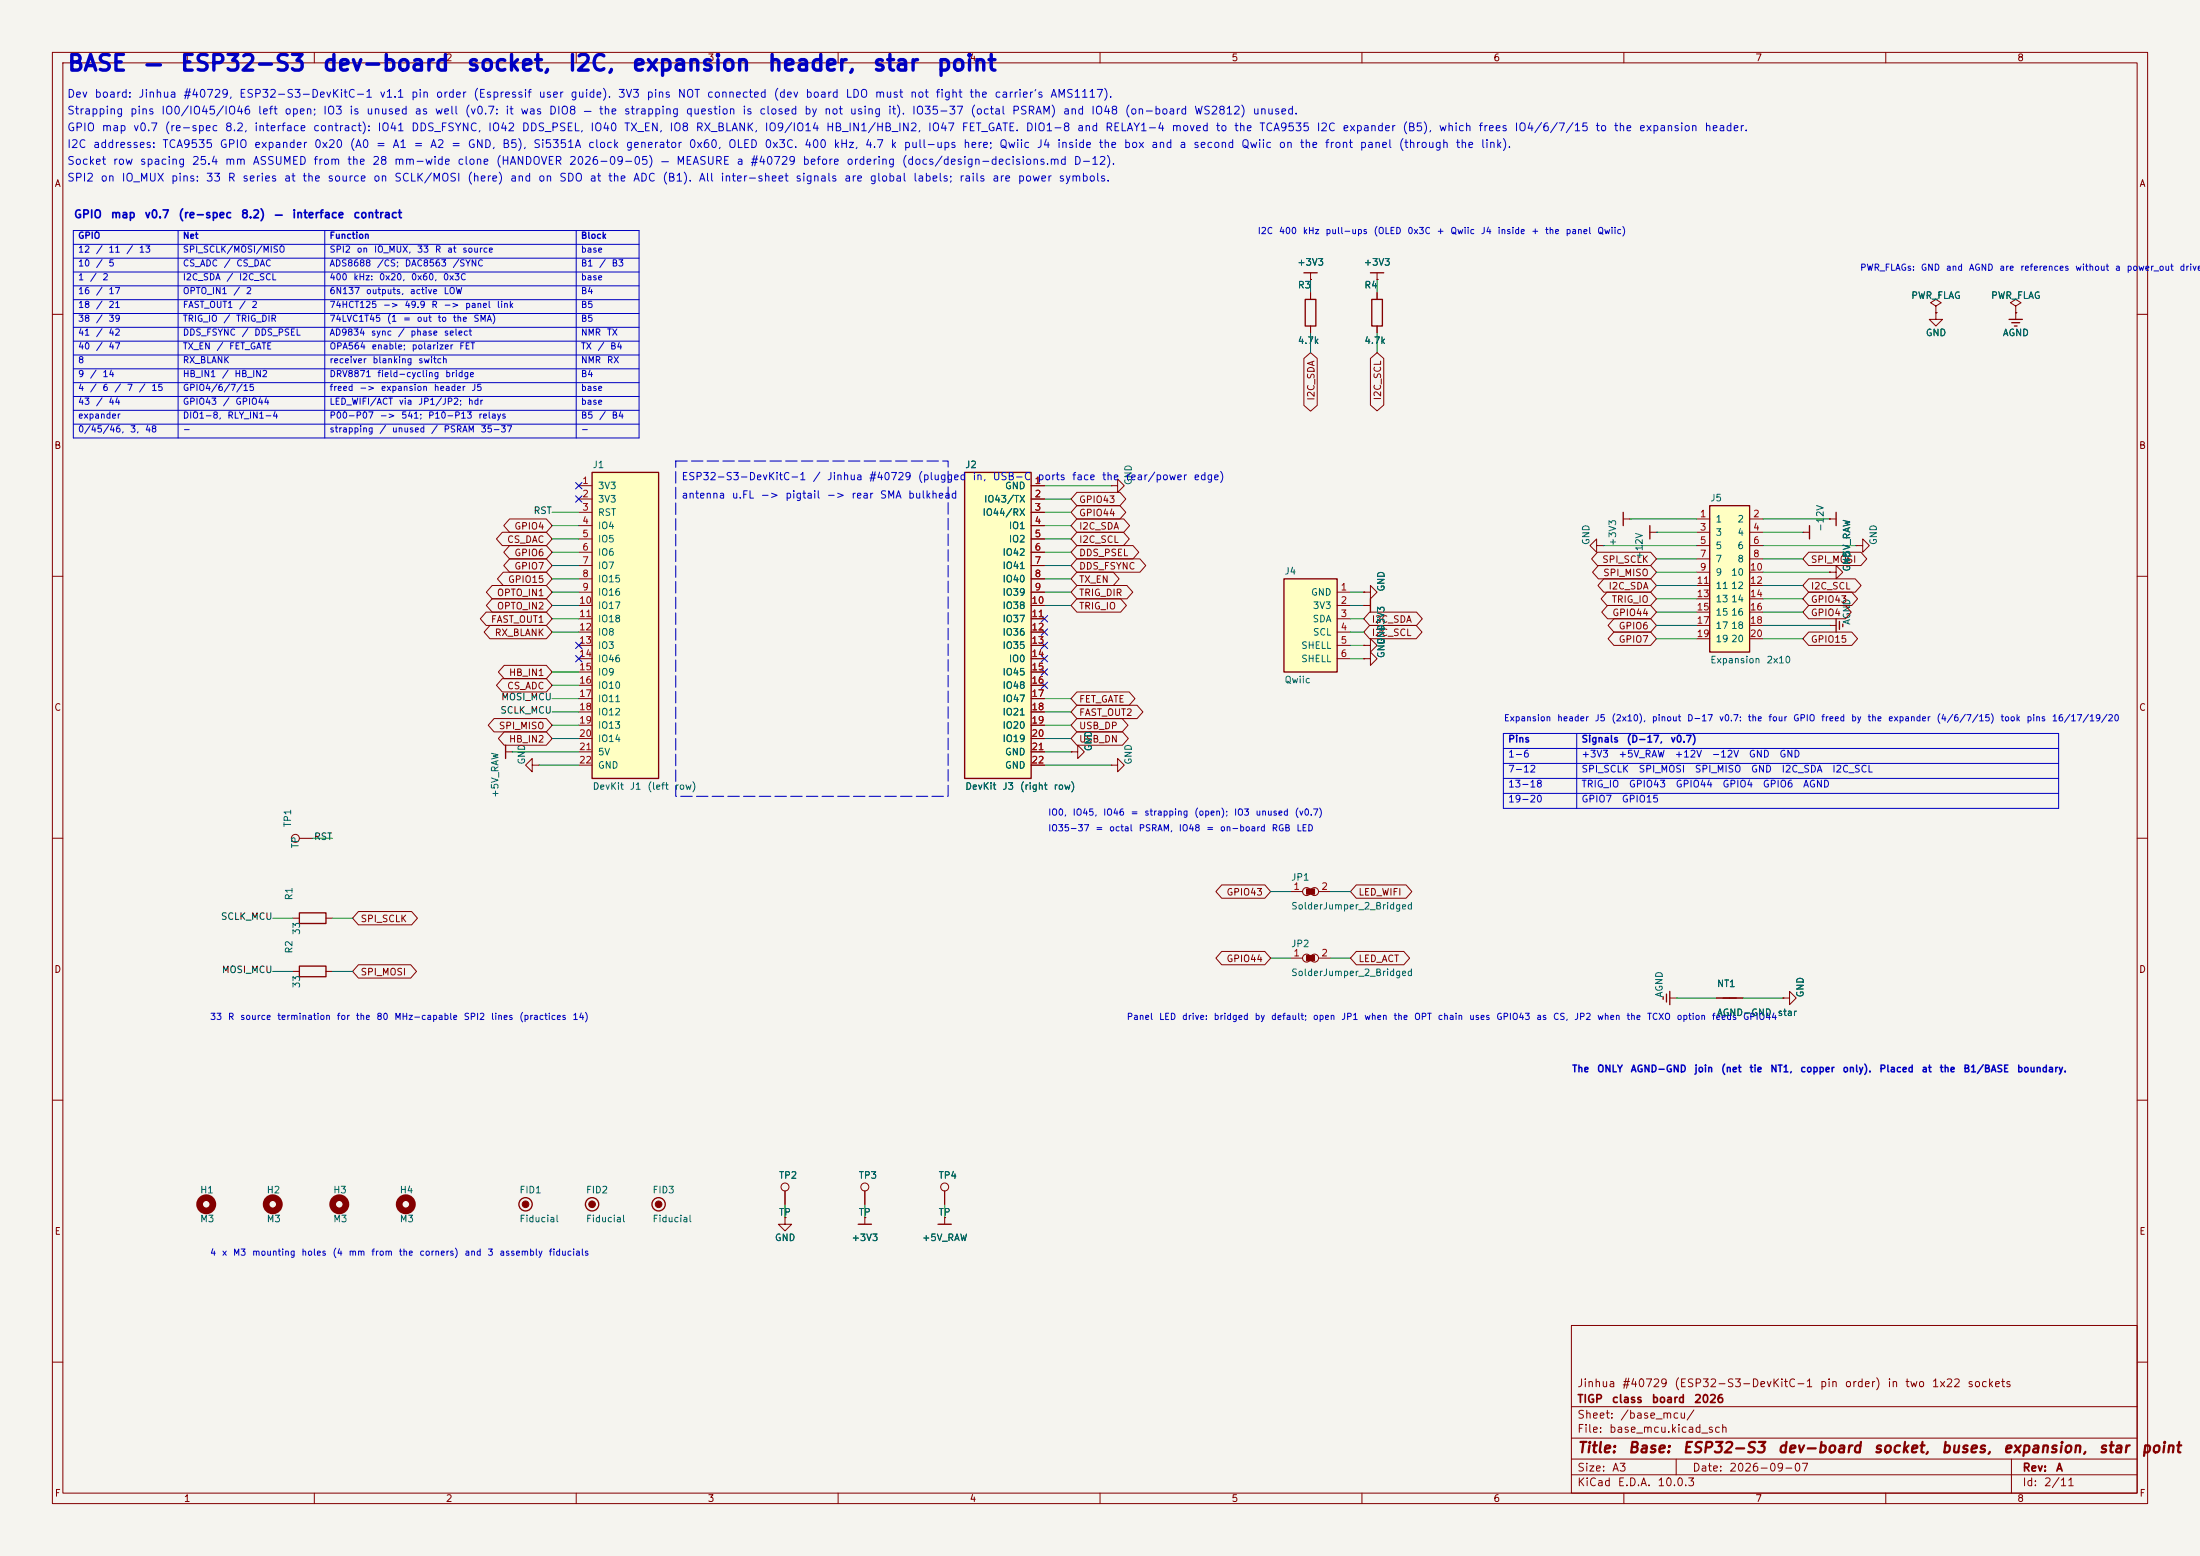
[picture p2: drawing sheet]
<svg xmlns="http://www.w3.org/2000/svg" width="420mm" height="297mm" viewBox="0 0 420 297" stroke-linecap="round" stroke-linejoin="round" font-family="sans-serif">
<path d="M0 0h420v297h-420z" fill="#f5f4ef" stroke="#f5f4ef" stroke-width=".19"/>
<g fill="none" stroke="#840000" stroke-width=".19">
<path d="M10 10h400v277h-400zM12 12h396v273h-396zM60 10v2M110 10v2M160 10v2M210 10v2M260 10v2M310 10v2M360 10v2M10 60h2M408 60h2M10 110h2"/>
<path d="M408 110h2M10 160h2M408 160h2M57.1 160h2.6M10 210h2M408 210h2M165.1 232.4h.1M165.1 232.4v1.3M300 253h108v32h-108zM10 260h2M300 278.5h108M300 274.5h108"/>
<path d="M300 268.5h108M320 278.5v3M384 278.5v6.5M408 260h2M60 285v2M110 285v2M160 285v2M210 285v2M260 285v2M300 281.5h108M310 285v2M360 285v2"/>
<circle cx="56.4" cy="160" r=".76"/>
</g>
<path d="M163.8 233.7h2.6" fill="none" stroke="#840000" stroke-width=".25"/>
<path d="M326.4 96.5h7.6v28h-7.6z" fill="#ffffc2"/>
<path d="M383.5 61h2.6M384 61.6h1.6M384.6 62.2h.5M326.4 96.5h7.6v28h-7.6zM179.1 233.7h2.5" fill="none" stroke="#840000" stroke-width=".25"/>
<g fill="none" stroke="#840000" stroke-width=".19">
<path d="M369.6 58.4l1-.6-1-.6-1 .6 1 .6v1.3M369.6 59.7h.1M384.8 59.7h.1M384.8 59.7v1.3M323.8 99.1h2.6M334 99.1h2.5M323.8 101.6h2.6M323.8 104.1h2.6M323.8 106.7h2.6M323.8 109.2h2.6M323.8 111.8h2.6M323.8 114.3h2.6"/>
<path d="M323.8 116.8h2.6M323.8 119.4h2.6M334 101.6h2.5M334 104.1h2.5M334 106.7h2.5M334 109.2h2.5M334 111.8h2.5M334 114.3h2.5M334 116.8h2.5M334 119.4h2.5M349.2 109.2h1.3v-1.2l1.3 1.2-1.3 1.3v-1.3M349.2 109.2h.1"/>
<path d="M323.8 121.9h2.6M334 121.9h2.5M101.6 146.1v-1.3l-1.3 1.3 1.3 1.2v-1.2h1.3M102.9 146.1h.1M212.1 146.1h1.3v-1.3l1.2 1.3-1.2 1.2v-1.2M212.1 146.1h.1M165.1 227.3v2.6M180.3 232.4h.1M180.3 232.4v1.3"/>
<circle cx="165.1" cy="226.6" r=".76"/>
</g>
<path d="M184.1 90.2h12.7v58.4h-12.7z" fill="#ffffc2"/>
<path d="M184.1 90.2h12.7v58.4h-12.7z" fill="none" stroke="#840000" stroke-width=".25"/>
<g fill="none" stroke="#840000" stroke-width=".19">
<path d="M196.8 92.7h2.6M196.8 95.3h2.6M196.8 97.8h2.6M212.1 92.7h1.3v-1.3l1.2 1.3-1.2 1.3v-1.3M212.1 92.7h.1M196.8 100.3h2.6M196.8 102.9h2.6M196.8 105.4h2.6M196.8 108h2.6M196.8 110.5h2.6M196.8 113h2.6M196.8 115.6h2.6"/>
<path d="M196.8 118.1h2.6M196.8 120.7h2.6M196.8 123.2h2.6M196.8 125.7h2.6M196.8 128.3h2.6M196.8 130.8h2.6M196.8 133.4h2.6M196.8 135.9h2.6M196.8 138.4h2.6M196.8 141h2.6M196.8 143.5h2.6M196.8 146.1h2.6"/>
</g>
<path d="M113 90.2h12.7v58.4h-12.7z" fill="#ffffc2"/>
<path d="M113 90.2h12.7v58.4h-12.7z" fill="none" stroke="#840000" stroke-width=".25"/>
<g fill="none" stroke="#840000" stroke-width=".19">
<path d="M110.5 92.7h2.5M110.5 95.3h2.5M110.5 97.8h2.5M110.5 100.3h2.5M110.5 102.9h2.5M110.5 105.4h2.5M110.5 108h2.5M110.5 110.5h2.5M110.5 113h2.5M110.5 115.6h2.5M110.5 118.1h2.5M110.5 120.7h2.5"/>
<path d="M110.5 123.2h2.5M110.5 125.7h2.5M110.5 128.3h2.5M110.5 130.8h2.5M110.5 133.4h2.5M110.5 135.9h2.5M110.5 138.4h2.5M110.5 141h2.5M110.5 143.5h2.5M110.5 146.1h2.5"/>
</g>
<path d="M245.1 110.5h10.2v17.8h-10.2z" fill="#ffffc2"/>
<g fill="none" stroke="#840000" stroke-width=".25">
<path d="M248.9 52.1h2.6M249.2 57.2h2v5h-2zM261.6 52.1h2.6M261.9 57.2h2v5h-2zM309.9 97.8v2.5M350.5 97.8v2.5M245.1 110.5h10.2v17.8h-10.2zM261.6 114.3v2.5M315 100.3v2.6M345.4 100.3v2.6M350.5 118.1v2.6M351.2 118.6v1.5"/>
<path d="M351.8 119.1v.5M96.5 142.2v2.6M57.1 174.2h5.1v2.1h-5.1zM57.1 184.4h5.1v2h-5.1zM317.5 190.2v.6M318.1 189.7v1.6M318.8 189.2v2.6M328.9 190.5h2.6"/>
<circle cx="100.3" cy="229.9" r="1.27"/>
<circle cx="113" cy="229.9" r="1.27"/>
<circle cx="125.7" cy="229.9" r="1.27"/>
</g>
<g fill="none" stroke="#840000" stroke-width=".19">
<path d="M250.2 53.3h.1M250.2 52.1v1.2M250.2 55.9v1.3M262.9 53.3h.1M262.9 52.1v1.2M262.9 55.9v1.3M369.6 59.7v1.3h1.2l-1.2 1.2-1.3-1.2h1.3M369.6 59.7h.1M384.8 58.4l1-.6-1-.6-1 .6 1 .6v1.3M384.8 59.7h.1M248.9 68.4l1.3-1.1 1.3 1.1v9l-1.3 1.1-1.3-1.1zM250.2 62.2v1.3"/>
<path d="M261.6 68.4l1.3-1.1 1.3 1.1v8.9l-1.3 1.1-1.3-1.1zM262.9 62.2v1.3M97.3 99.1h7l1.1 1.2-1.1 1.3h-7l-1.1-1.3zM196.8 92.7h2.6M196.8 95.3h2.6M196.8 97.8h2.6M205.6 96.5h8.2l1.1 1.3-1.1 1.3h-8.2l-1.1-1.3zM205.6 94h8.2l1.1 1.3-1.1 1.2h-8.2l-1.1-1.2zM205.6 99.1h8.9l1.1 1.2-1.1 1.3h-8.9l-1.1-1.3zM309.9 99.1h1.2M311.1 99.1h.1M349.2 99.1h.1"/>
<path d="M349.2 99.1h1.3M92.8 116.8h11.5l1.1 1.3-1.1 1.3h-11.5l-1.1-1.3zM93.5 119.4h10.8l1.1 1.3-1.1 1.2h-10.8l-1.1-1.2zM94 114.3h10.3l1.1 1.3-1.1 1.2h-10.3l-1.2-1.2zM94 111.8h10.3l1.1 1.2-1.1 1.3h-10.3l-1.2-1.3zM95.9 101.6h8.4l1.1 1.3-1.1 1.2h-8.4l-1.1-1.2zM96.1 109.2h8.2l1.1 1.3-1.1 1.3h-8.2l-1.1-1.3zM97.3 104.1h7l1.1 1.3-1.1 1.3h-7l-1.1-1.3zM97.3 106.7h7l1.1 1.3-1.1 1.2h-7l-1.1-1.2zM196.8 113h2.6M196.8 115.6h2.6M196.8 118.1h2.6"/>
<path d="M196.8 100.3h2.6M196.8 102.9h2.6M196.8 105.4h2.6M196.8 108h2.6M196.8 110.5h2.6M205.6 114.3h8.3l1.1 1.3-1.1 1.2h-8.3l-1.1-1.2zM205.6 111.8h9.5l1.2 1.2-1.2 1.3h-9.5l-1.1-1.3zM205.6 101.6h8.9l1.1 1.3-1.1 1.2h-8.9l-1.1-1.2zM205.6 104.1h10.7l1.1 1.3-1.1 1.3h-10.7l-1.1-1.3zM205.6 106.7h12l1.1 1.3-1.1 1.2h-12l-1.1-1.2zM205.6 109.2h6.9l1.2 1.3-1.2 1.3h-6.9l-1.1-1.3zM255.3 113h2.5"/>
<path d="M255.3 115.6h2.5M255.3 118.1h2.5M260.3 115.6h.1M260.3 113h1.3v-1.2l1.3 1.2-1.3 1.3v-1.3M260.3 113h.1M260.3 115.6h1.3M261.5 116.8h8.9l1.1 1.3-1.1 1.3h-8.9l-1.2-1.3zM261.5 119.4h8.9l1.1 1.3-1.1 1.2h-8.9l-1.2-1.2zM304.8 104.1v-1.2l-1.3 1.2 1.3 1.3v-1.3h1.3M305 105.4h10.1l1.1 1.3-1.1 1.3h-10.1l-1.2-1.3zM305.1 107.9h10l1.1 1.3-1.1 1.3h-10l-1.1-1.3zM306.1 104.1h.1"/>
<path d="M306.2 110.5h8.9l1.1 1.3-1.1 1.2h-8.9l-1.1-1.2zM306.8 113h8.3l1.1 1.3-1.1 1.3h-8.3l-1.1-1.3zM306.9 115.6h8.2l1.1 1.2-1.1 1.3h-8.2l-1.1-1.3zM308.1 118.1h7l1.1 1.3-1.1 1.3h-7l-1.1-1.3zM315 101.6h1.2M316.2 101.6h.1M344.2 101.6h.1M344.2 101.6h1.2M345.3 115.6h7l1.1 1.2-1.1 1.3h-7l-1.1-1.3zM345.3 113h8.2l1.1 1.3-1.1 1.3h-8.2l-1.1-1.3zM345.3 110.5h8.9l1.1 1.3-1.1 1.2h-8.9l-1.1-1.2zM345.3 105.4h10l1.1 1.3-1.1 1.3h-10l-1.1-1.3z"/>
<path d="M349.2 119.4h.1M349.2 109.2h.1M349.2 119.4h1.3M354.3 104.1h1.3v-1.2l1.3 1.2-1.3 1.3v-1.3M354.3 104.1h.1M94.3 137.2h10l1.1 1.2-1.1 1.3h-10l-1.1-1.3zM95.9 129.5h8.4l1.1 1.3-1.1 1.3h-8.4l-1.1-1.3zM96.3 139.7h8l1.1 1.3-1.1 1.2h-8l-1.2-1.2zM96.3 127h8l1.1 1.3-1.1 1.2h-8l-1.2-1.2zM196.8 120.7h2.6M196.8 123.2h2.6M196.8 125.7h2.6"/>
<path d="M196.8 128.3h2.6M196.8 130.8h2.6M196.8 133.4h2.6M196.8 135.9h2.6M196.8 138.4h2.6M205.6 134.6h11.5l1.1 1.3-1.1 1.3h-11.5l-1.1-1.3zM205.6 132.1h10l1.1 1.3-1.1 1.2h-10l-1.1-1.2zM205.6 137.2h8.6l1.1 1.2-1.1 1.3h-8.6l-1.1-1.3zM205.6 139.7h8.7l1.1 1.3-1.1 1.2h-8.7l-1.1-1.2zM255.3 120.7h2.5M255.3 123.2h2.5M255.3 125.7h2.5"/>
<path d="M260.3 123.2h1.3v-1.3l1.3 1.3-1.3 1.3v-1.3M260.3 123.2h.1M260.3 125.7h1.3v-1.2l1.3 1.2-1.3 1.3v-1.3M260.3 125.7h.1M308.1 120.6h7l1.1 1.3-1.1 1.3h-7l-1.1-1.3zM345.3 120.6h8.2l1.1 1.3-1.1 1.3h-8.2l-1.1-1.3zM96.5 143.5h1.3M97.8 143.5h.1M196.8 143.5h2.6M196.8 141h2.6M196.8 146.1h2.6M204.5 143.5h1.2v-1.3l1.3 1.3-1.3 1.3v-1.3"/>
<path d="M204.5 143.5h.1M55.9 175.3h1.2M62.2 175.3h1.3M68.4 174h10.2l1.1 1.3-1.1 1.2h-10.2l-1.1-1.2zM233.2 168.9h8.3l1.1 1.3-1.1 1.3h-8.3l-1.1-1.3zM246.4 170.2h2.3M251.7 170.2h2.3M258.9 168.9h9.5l1.1 1.3-1.1 1.3h-9.5l-1.1-1.3zM55.9 185.4h1.2M62.2 185.4h1.3M68.4 184.1h10l1.1 1.3-1.1 1.3h-10l-1.1-1.3zM233.2 181.6h8.3l1.1 1.3-1.1 1.3h-8.3l-1.1-1.3z"/>
<path d="M246.4 182.9h2.3M251.7 182.9h2.3M258.9 181.6h9.1l1.1 1.3-1.1 1.3h-9.1l-1.1-1.3zM318.8 190.5h1.2M320 190.5h.1M327.7 190.5h5M340.4 190.5h1.2v-1.3l1.3 1.3-1.3 1.3v-1.3M340.4 190.5h.1M149.9 232.4v1.3h1.2l-1.2 1.2-1.3-1.2h1.3M149.9 232.4h.1M149.9 227.3v2.6M165.1 232.4h.1"/>
<path d="M165.1 227.3v2.6M180.3 232.4h.1M180.3 227.3v2.6"/>
<circle cx="249.4" cy="170.2" r=".76"/>
<circle cx="251" cy="170.2" r=".76"/>
<circle cx="249.4" cy="182.9" r=".76"/>
<circle cx="251" cy="182.9" r=".76"/>
<circle cx="149.9" cy="226.6" r=".76"/>
<circle cx="180.3" cy="226.6" r=".76"/>
</g>
<g fill="#840000" stroke="#840000" stroke-width=".19">
<path d="M249.4 169.7h1.6v1h-1.6z"/>
<path d="M249.4 182.4h1.6v1h-1.6z"/>
<circle cx="100.3" cy="229.9" r=".63"/>
<circle cx="113" cy="229.9" r=".63"/>
<circle cx="125.7" cy="229.9" r=".63"/>
</g>
<g fill="none" stroke="#840000" stroke-width="1.3">
<circle cx="39.4" cy="229.9" r="1.27"/>
<circle cx="52.1" cy="229.9" r="1.27"/>
<circle cx="64.8" cy="229.9" r="1.27"/>
<circle cx="77.5" cy="229.9" r="1.27"/>
</g>
<g fill="none" stroke="#0000c2" stroke-width=".19">
<path d="M14 59.8h108M14 57.2h108M14 44h108v39.6h-108zM14 46.6h108M14 54.6h108M14 49.3h108M14 51.9h108M34 44v39.6M62 44v39.6M110 44v39.6M14 70.4h108M14 65.1h108"/>
<path d="M14 73h108M14 67.8h108M14 75.7h108M14 78.3h108M14 62.5h108M14 81h108M287 140h106v14.3h-106zM301 140v14.3M287 142.9h106M287 151.4h106M287 148.6h106M287 145.7h106"/>
</g>
<g fill="none" stroke="#009600" stroke-width=".19">
<path d="M250.2 53.3v2.6M262.9 53.3v2.6M250.2 63.5v3.8M262.9 63.5v3.8M105.4 97.8h5.1M199.4 92.7h12.7M199.4 95.3h5.1M199.4 97.8h5.1M311.1 99.1h12.7M336.5 99.1h12.7M105.4 105.4h5.1M105.4 108h5.1"/>
<path d="M105.4 110.5h5.1M105.4 113h5.1M105.4 115.6h5.1M105.4 100.3h5.1M105.4 102.9h5.1M105.4 118.1h5.1M199.4 105.4h5.1M199.4 108h5.1M199.4 110.5h5.1M199.4 113h5.1M199.4 115.6h5.1M199.4 100.3h5.1"/>
<path d="M199.4 102.9h5.1M257.8 113h2.5M257.8 115.6h2.5M257.8 118.1h2.5M306.1 104.1h17.7M316.2 114.3h7.6M316.2 106.7h7.6M316.2 109.2h7.6M316.2 111.8h7.6M316.2 101.6h7.6M316.2 119.4h7.6M316.2 116.8h7.6"/>
<path d="M336.5 104.1h17.8M336.5 114.3h7.7M336.5 106.7h7.7M336.5 109.2h12.7M336.5 111.8h7.7M336.5 101.6h7.7M336.5 119.4h12.7M336.5 116.8h7.7M105.4 133.4h5.1M105.4 135.9h5.1M105.4 138.4h5.1M105.4 120.7h5.1"/>
<path d="M105.4 130.8h5.1M105.4 128.3h5.1M199.4 133.4h5.1M199.4 135.9h5.1M199.4 138.4h5.1M257.8 120.7h2.5M257.8 123.2h2.5M257.8 125.7h2.5M316.2 121.9h7.6M336.5 121.9h7.7M97.8 143.5h12.7M102.9 146.1h7.6"/>
<path d="M105.4 141h5.1M199.4 141h5.1M199.4 143.5h5.1M199.4 146.1h12.7M52.1 175.3h3.8M59.7 160h3.8M63.5 175.3h3.8M242.6 170.2h3.8M254 170.2h3.8M52.1 185.4h3.8M63.5 185.4h3.8M242.6 182.9h3.8"/>
<path d="M254 182.9h3.8M320 190.5h7.7M332.7 190.5h7.7M149.9 229.9v2.5M165.1 229.9v2.5M180.3 229.9v2.5"/>
</g>
<g fill="none" stroke="#000084" stroke-width=".19">
<path d="M109.9 92.1l1.2 1.2M109.9 94.6l1.2 1.3M111.1 92.1l-1.2 1.2M111.1 94.6l-1.2 1.3M198.8 117.5l1.2 1.2M200 117.5l-1.2 1.2M109.9 122.6l1.2 1.2M109.9 125.1l1.2 1.2M111.1 122.6l-1.2 1.2M111.1 125.1l-1.2 1.2M198.8 120l1.2 1.3M198.8 122.6l1.2 1.2"/>
<path d="M198.8 130.2l1.2 1.2M198.8 127.7l1.2 1.2M198.8 125.1l1.2 1.2M200 120l-1.2 1.3M200 122.6l-1.2 1.2M200 130.2l-1.2 1.2M200 127.7l-1.2 1.2M200 125.1l-1.2 1.2"/>
</g>
<path d="M129 88h52v64h-52z" fill="none" stroke="#0000c2" stroke-width=".2" stroke-dasharray="2.2 .8"/>
<g font-size="3" fill="#0000c2">
<text x="12.7" y="14.3">BASE</text>
<text x="27.3" y="14.3">—</text>
<text x="34.2" y="14.3">ESP32-S3</text>
<text x="61.4" y="14.3">dev-board</text>
<text x="88.9" y="14.3">socket,</text>
<text x="108.3" y="14.3">I2C,</text>
<text x="120.5" y="14.3">expansion</text>
<text x="146.4" y="14.3">header,</text>
<text x="166.4" y="14.3">star</text>
<text x="178.6" y="14.3">point</text>
</g>
<g font-size="2" fill="#840000">
<text x="301" y="277.8">Title:</text>
<text x="310.7" y="277.8">Base:</text>
<text x="321.1" y="277.8">ESP32-S3</text>
<text x="339.2" y="277.8">dev-board</text>
<text x="357.5" y="277.8">socket,</text>
<text x="370.4" y="277.8">buses,</text>
<text x="382.3" y="277.8">expansion,</text>
<text x="400.5" y="277.8">star</text>
<text x="408.6" y="277.8">point</text>
</g>
<g font-size="1.5" fill="#0000c2">
<text x="12.7" y="22.2">Strapping</text>
<text x="12.7" y="19">Dev</text>
<text x="17.9" y="19">board:</text>
<text x="24.7" y="22.2">pins</text>
<text x="26.3" y="19">Jinhua</text>
<text x="30.7" y="22.2">IO0/IO45/IO46</text>
<text x="34.9" y="19">#40729,</text>
<text x="45.5" y="19">ESP32-S3-DevKitC-1</text>
<text x="49.1" y="22.2">left</text>
<text x="54.2" y="22.2">open;</text>
<text x="61.6" y="22.2">IO3</text>
<text x="66.6" y="22.2">is</text>
<text x="69.8" y="22.2">unused</text>
<text x="72.3" y="19">v1.1</text>
<text x="78.4" y="19">pin</text>
<text x="79" y="22.2">as</text>
<text x="82.9" y="22.2">well</text>
<text x="83.1" y="19">order</text>
<text x="88.6" y="22.2">(v0.7:</text>
<text x="90.2" y="19">(Espressif</text>
<text x="96.4" y="22.2">it</text>
<text x="99.2" y="22.2">was</text>
<text x="102.7" y="19">user</text>
<text x="104.7" y="22.2">DIO8</text>
<text x="108.8" y="19">guide).</text>
<text x="111.2" y="22.2">—</text>
<text x="114.2" y="22.2">the</text>
<text x="117.9" y="19">3V3</text>
<text x="119" y="22.2">strapping</text>
<text x="123.3" y="19">pins</text>
<text x="129.2" y="19">NOT</text>
<text x="130.8" y="22.2">question</text>
<text x="134.8" y="19">connected</text>
<text x="141.6" y="22.2">is</text>
<text x="144.8" y="22.2">closed</text>
<text x="147.6" y="19">(dev</text>
<text x="153.4" y="22.2">by</text>
<text x="153.6" y="19">board</text>
<text x="157.2" y="22.2">not</text>
<text x="161.3" y="19">LDO</text>
<text x="162.1" y="22.2">using</text>
<text x="166.9" y="19">must</text>
<text x="169.4" y="22.2">it).</text>
<text x="173.6" y="19">not</text>
<text x="174" y="22.2">IO35-37</text>
<text x="178.5" y="19">fight</text>
<text x="184.9" y="19">the</text>
<text x="185.1" y="22.2">(octal</text>
<text x="189.7" y="19">carrier's</text>
<text x="193.1" y="22.2">PSRAM)</text>
<text x="200.4" y="19">AMS1117).</text>
<text x="202.8" y="22.2">and</text>
<text x="208.2" y="22.2">IO48</text>
<text x="214.6" y="22.2">(on-board</text>
<text x="227.8" y="22.2">WS2812)</text>
<text x="239" y="22.2">unused.</text>
<text x="12.7" y="28.6">I2C</text>
<text x="12.7" y="25.4">GPIO</text>
<text x="17.6" y="28.6">addresses:</text>
<text x="19.3" y="25.4">map</text>
<text x="25.3" y="25.4">v0.7</text>
<text x="30.9" y="28.6">TCA9535</text>
<text x="31.3" y="25.4">(re-spec</text>
<text x="41.8" y="28.6">GPIO</text>
<text x="42.8" y="25.4">8.2,</text>
<text x="48.4" y="28.6">expander</text>
<text x="48.4" y="25.4">interface</text>
<text x="59.6" y="25.4">contract):</text>
<text x="59.8" y="28.6">0x20</text>
<text x="66.6" y="28.6">(A0</text>
<text x="71.7" y="28.6">=</text>
<text x="71.9" y="25.4">IO41</text>
<text x="74.8" y="28.6">A1</text>
<text x="78.4" y="25.4">DDS_FSYNC,</text>
<text x="78.8" y="28.6">=</text>
<text x="82" y="28.6">A2</text>
<text x="86" y="28.6">=</text>
<text x="89.2" y="28.6">GND,</text>
<text x="93" y="25.4">IO42</text>
<text x="95.7" y="28.6">B5),</text>
<text x="99.5" y="25.4">DDS_PSEL,</text>
<text x="101.7" y="28.6">Si5351A</text>
<text x="112.1" y="28.6">clock</text>
<text x="112.6" y="25.4">IO40</text>
<text x="119" y="25.4">TX_EN,</text>
<text x="119.4" y="28.6">generator</text>
<text x="127.7" y="25.4">IO8</text>
<text x="131.4" y="28.6">0x60,</text>
<text x="132.7" y="25.4">RX_BLANK,</text>
<text x="138.9" y="28.6">OLED</text>
<text x="145.8" y="28.6">0x3C.</text>
<text x="145.8" y="25.4">IO9/IO14</text>
<text x="153.4" y="28.6">400</text>
<text x="157.6" y="25.4">HB_IN1/HB_IN2,</text>
<text x="159" y="28.6">kHz,</text>
<text x="165" y="28.6">4.7</text>
<text x="169.9" y="28.6">k</text>
<text x="172.4" y="28.6">pull-ups</text>
<text x="177" y="25.4">IO47</text>
<text x="183.5" y="25.4">FET_GATE.</text>
<text x="183.8" y="28.6">here;</text>
<text x="190.6" y="28.6">Qwiic</text>
<text x="195.7" y="25.4">DIO1-8</text>
<text x="197.8" y="28.6">J4</text>
<text x="201.7" y="28.6">inside</text>
<text x="205.5" y="25.4">and</text>
<text x="209.6" y="28.6">the</text>
<text x="210.9" y="25.4">RELAY1-4</text>
<text x="214.4" y="28.6">box</text>
<text x="219.6" y="28.6">and</text>
<text x="223.5" y="25.4">moved</text>
<text x="225" y="28.6">a</text>
<text x="227.7" y="28.6">second</text>
<text x="232" y="25.4">to</text>
<text x="235.5" y="25.4">the</text>
<text x="236.8" y="28.6">Qwiic</text>
<text x="240.3" y="25.4">TCA9535</text>
<text x="244" y="28.6">on</text>
<text x="248" y="28.6">the</text>
<text x="251.2" y="25.4">I2C</text>
<text x="252.8" y="28.6">front</text>
<text x="256.2" y="25.4">expander</text>
<text x="259.5" y="28.6">panel</text>
<text x="266.9" y="28.6">(through</text>
<text x="267.6" y="25.4">(B5),</text>
<text x="274.5" y="25.4">which</text>
<text x="277.8" y="28.6">the</text>
<text x="282.1" y="25.4">frees</text>
<text x="282.6" y="28.6">link).</text>
<text x="289" y="25.4">IO4/6/7/15</text>
<text x="304.4" y="25.4">to</text>
<text x="308" y="25.4">the</text>
<text x="312.8" y="25.4">expansion</text>
<text x="325.3" y="25.4">header.</text>
<text x="12.7" y="35">SPI2</text>
<text x="12.7" y="31.8">Socket</text>
<text x="19.1" y="35">on</text>
<text x="21.4" y="31.8">row</text>
<text x="23.1" y="35">IO_MUX</text>
<text x="26.6" y="31.8">spacing</text>
<text x="32.5" y="35">pins:</text>
<text x="36.5" y="31.8">25.4</text>
<text x="39.2" y="35">33</text>
<text x="42.8" y="31.8">mm</text>
<text x="43.3" y="35">R</text>
<text x="46.1" y="35">series</text>
<text x="48.1" y="31.8">ASSUMED</text>
<text x="54.1" y="35">at</text>
<text x="57.6" y="35">the</text>
<text x="59.7" y="31.8">from</text>
<text x="62.4" y="35">source</text>
<text x="66.2" y="31.8">the</text>
<text x="71" y="31.8">28</text>
<text x="71.1" y="35">on</text>
<text x="75.1" y="31.8">mm-wide</text>
<text x="75.1" y="35">SCLK/MOSI</text>
<text x="87.2" y="31.8">clone</text>
<text x="89.1" y="35">(here)</text>
<text x="94.6" y="31.8">(HANDOVER</text>
<text x="97.2" y="35">and</text>
<text x="102.6" y="35">on</text>
<text x="106.6" y="35">SDO</text>
<text x="108.5" y="31.8">2026-09-05)</text>
<text x="112.4" y="35">at</text>
<text x="115.9" y="35">the</text>
<text x="120.7" y="35">ADC</text>
<text x="126" y="31.8">—</text>
<text x="126.3" y="35">(B1).</text>
<text x="129" y="31.8">MEASURE</text>
<text x="133.3" y="35">All</text>
<text x="137.4" y="35">inter-sheet</text>
<text x="140.5" y="31.8">a</text>
<text x="143.1" y="31.8">#40729</text>
<text x="151.7" y="35">signals</text>
<text x="153.1" y="31.8">before</text>
<text x="161" y="35">are</text>
<text x="161.5" y="31.8">ordering</text>
<text x="165.9" y="35">global</text>
<text x="172" y="31.8">(docs/design-decisions.md</text>
<text x="174.2" y="35">labels;</text>
<text x="183" y="35">rails</text>
<text x="189.3" y="35">are</text>
<text x="194.2" y="35">power</text>
<text x="202" y="35">symbols.</text>
<text x="204.8" y="31.8">D-12).</text>
<text x="14" y="42">GPIO</text>
<text x="21" y="42">map</text>
<text x="27.5" y="42">v0.7</text>
<text x="33.9" y="42">(re-spec</text>
<text x="45.9" y="42">8.2)</text>
<text x="52.2" y="42">—</text>
<text x="55.7" y="42">interface</text>
<text x="67.3" y="42">contract</text>
</g>
<g font-size="1.5" fill="#840000">
<text x="301" y="268.1">TIGP</text>
<text x="301" y="265.1">Jinhua</text>
<text x="307.6" y="268.1">class</text>
<text x="309.6" y="265.1">#40729</text>
<text x="315.2" y="268.1">board</text>
<text x="319.5" y="265.1">(ESP32-S3-DevKitC-1</text>
<text x="323.3" y="268.1">2026</text>
<text x="347.3" y="265.1">pin</text>
<text x="352" y="265.1">order)</text>
<text x="360.2" y="265.1">in</text>
<text x="363.6" y="265.1">two</text>
<text x="368.7" y="265.1">1x22</text>
<text x="375.5" y="265.1">sockets</text>
<text x="301" y="273.8">File:</text>
<text x="301" y="271.1">Sheet:</text>
<text x="307.1" y="273.8">base_mcu.kicad_sch</text>
<text x="309.2" y="271.1">/base_mcu/</text>
<text x="301" y="281.2">Size:</text>
<text x="307.6" y="281.2">A3</text>
<text x="323" y="281.2">Date:</text>
<text x="330" y="281.2">2026-09-07</text>
<text x="386" y="281.2">Rev:</text>
<text x="392.4" y="281.2">A</text>
<text x="301" y="284">KiCad</text>
<text x="308.7" y="284">E.D.A.</text>
<text x="316.3" y="284">10.0.3</text>
<text x="386" y="284">Id:</text>
<text x="390.1" y="284">2/11</text>
</g>
<g font-size="1.4" fill="#0000c2">
<text x="130" y="92">ESP32-S3-DevKitC-1</text>
<text x="130" y="95.5">antenna</text>
<text x="139.6" y="95.5">u.FL</text>
<text x="145.1" y="95.5">-&gt;</text>
<text x="149.8" y="95.5">pigtail</text>
<text x="155" y="92">/</text>
<text x="157.7" y="95.5">-&gt;</text>
<text x="157.8" y="92">Jinhua</text>
<text x="162.4" y="95.5">rear</text>
<text x="165.8" y="92">#40729</text>
<text x="167.9" y="95.5">SMA</text>
<text x="173.2" y="95.5">bulkhead</text>
<text x="175.1" y="92">(plugged</text>
<text x="185.6" y="92">in,</text>
<text x="189.4" y="92">USB-C</text>
<text x="198" y="92">ports</text>
<text x="204.6" y="92">face</text>
<text x="210.3" y="92">the</text>
<text x="214.8" y="92">rear/power</text>
<text x="227.7" y="92">edge)</text>
</g>
<g font-size="1.3" fill="#840000">
<text x="35" y="12">1</text>
<text x="85" y="12">2</text>
<text x="135" y="12">3</text>
<text x="185" y="12">4</text>
<text x="235" y="12">5</text>
<text x="285" y="12">6</text>
<text x="335" y="12">7</text>
<text x="385" y="12">8</text>
<text x="10.3" y="36">A</text>
<text x="408.3" y="36">A</text>
<text x="251.3" y="76.6" transform="rotate(-90 251.3 76.6)">I2C_SDA</text>
<text x="264" y="76.5" transform="rotate(-90 264 76.5)">I2C_SCL</text>
<text x="10.3" y="86">B</text>
<text x="408.2" y="86">B</text>
<text x="98.1" y="101.4">GPIO4</text>
<text x="205.9" y="98.9">GPIO44</text>
<text x="205.9" y="96.3">GPIO43</text>
<text x="205.9" y="101.4">I2C_SDA</text>
<text x="96.7" y="103.9">CS_DAC</text>
<text x="98.1" y="106.5">GPIO6</text>
<text x="205.9" y="103.9">I2C_SCL</text>
<text x="205.9" y="106.5">DDS_PSEL</text>
<text x="305.8" y="107.7">SPI_SCLK</text>
<text x="345.6" y="107.7">SPI_MOSI</text>
<text x="96.9" y="111.6">GPIO15</text>
<text x="98.1" y="109">GPIO7</text>
<text x="205.9" y="109">DDS_FSYNC</text>
<text x="205.9" y="111.6">TX_EN</text>
<text x="305.9" y="110.3">SPI_MISO</text>
<text x="307" y="112.8">I2C_SDA</text>
<text x="345.6" y="112.8">I2C_SCL</text>
<text x="93.6" y="119.2">FAST_OUT1</text>
<text x="94.8" y="116.6">OPTO_IN2</text>
<text x="94.8" y="114.1">OPTO_IN1</text>
<text x="205.9" y="116.6">TRIG_IO</text>
<text x="205.9" y="114.1">TRIG_DIR</text>
<text x="261.8" y="119.2">I2C_SDA</text>
<text x="307.6" y="115.4">TRIG_IO</text>
<text x="307.7" y="117.9">GPIO44</text>
<text x="345.6" y="117.9">GPIO4</text>
<text x="345.6" y="115.4">GPIO43</text>
<text x="94.3" y="121.7">RX_BLANK</text>
<text x="261.8" y="121.7">I2C_SCL</text>
<text x="308.9" y="123">GPIO7</text>
<text x="308.9" y="120.4">GPIO6</text>
<text x="345.6" y="123">GPIO15</text>
<text x="96.7" y="131.9">CS_ADC</text>
<text x="97.1" y="129.3">HB_IN1</text>
<text x="10.3" y="136">C</text>
<text x="205.9" y="137">FAST_OUT2</text>
<text x="205.9" y="134.4">FET_GATE</text>
<text x="408.2" y="136">C</text>
<text x="95.1" y="139.5">SPI_MISO</text>
<text x="97.1" y="142">HB_IN2</text>
<text x="205.9" y="139.5">USB_DP</text>
<text x="205.9" y="142">USB_DN</text>
<text x="234" y="171.2">GPIO43</text>
<text x="259.2" y="171.2">LED_WIFI</text>
<text x="68.7" y="176.3">SPI_SCLK</text>
<text x="10.3" y="186">D</text>
<text x="234" y="183.9">GPIO44</text>
<text x="259.2" y="183.9">LED_ACT</text>
<text x="408.2" y="186">D</text>
<text x="68.7" y="186.5">SPI_MOSI</text>
<text x="10.3" y="236">E</text>
<text x="408.3" y="236">E</text>
<text x="10.3" y="286">F</text>
<text x="35" y="287">1</text>
<text x="85" y="287">2</text>
<text x="135" y="287">3</text>
<text x="185" y="287">4</text>
<text x="235" y="287">5</text>
<text x="285" y="287">6</text>
<text x="335" y="287">7</text>
<text x="385" y="287">8</text>
<text x="408.3" y="286">F</text>
</g>
<g font-size="1.3" fill="#006464">
<text x="247.5" y="51">+3V3</text>
<text x="260.2" y="51">+3V3</text>
<text x="247.7" y="55.4">R3</text>
<text x="260.4" y="55.4">R4</text>
<text x="364.8" y="57.4">PWR_FLAG</text>
<text x="380" y="57.4">PWR_FLAG</text>
<text x="247.7" y="66">4.7k</text>
<text x="260.4" y="66">4.7k</text>
<text x="367.5" y="64.5">GND</text>
<text x="382.2" y="64.5">AGND</text>
<text x="113" y="89.7">J1</text>
<text x="184.2" y="89.7">J2</text>
<text x="114" y="93.7">3V3</text>
<text x="191.8" y="93.7">GND</text>
<text x="216.4" y="92.7" transform="rotate(-90 216.4 92.7)">GND</text>
<text x="114" y="96.2">3V3</text>
<text x="114" y="98.8">RST</text>
<text x="114" y="101.3">IO4</text>
<text x="187.5" y="98.8">IO44/RX</text>
<text x="187.8" y="96.2">IO43/TX</text>
<text x="192.5" y="101.3">IO1</text>
<text x="326.4" y="96">J5</text>
<text x="327.4" y="100">1</text>
<text x="331.6" y="100">2</text>
<text x="348.4" y="101.6" transform="rotate(-90 348.4 101.6)">-12V</text>
<text x="114" y="103.8">IO5</text>
<text x="114" y="106.4">IO6</text>
<text x="191.3" y="106.4">IO42</text>
<text x="192.5" y="103.8">IO2</text>
<text x="303.7" y="104.1" transform="rotate(-90 303.7 104.1)">GND</text>
<text x="308.8" y="104.4" transform="rotate(-90 308.8 104.4)">+3V3</text>
<text x="313.9" y="106.9" transform="rotate(-90 313.9 106.9)">+12V</text>
<text x="327.4" y="102.6">3</text>
<text x="327.4" y="105.1">5</text>
<text x="327.4" y="107.7">7</text>
<text x="331.6" y="102.6">4</text>
<text x="331.6" y="105.1">6</text>
<text x="331.6" y="107.7">8</text>
<text x="353.5" y="107.9" transform="rotate(-90 353.5 107.9)">+5V_RAW</text>
<text x="358.6" y="104.1" transform="rotate(-90 358.6 104.1)">GND</text>
<text x="114" y="108.9">IO7</text>
<text x="114" y="111.5">IO15</text>
<text x="191.3" y="108.9">IO41</text>
<text x="191.3" y="111.5">IO40</text>
<text x="245.1" y="110">J4</text>
<text x="264.6" y="113" transform="rotate(-90 264.6 113)">GND</text>
<text x="327.4" y="110.2">9</text>
<text x="327.4" y="112.7">11</text>
<text x="330.4" y="110.2">10</text>
<text x="330.4" y="112.7">12</text>
<text x="353.5" y="109.2" transform="rotate(-90 353.5 109.2)">GND</text>
<text x="114" y="114">IO16</text>
<text x="114" y="116.5">IO17</text>
<text x="114" y="119.1">IO18</text>
<text x="191.3" y="114">IO39</text>
<text x="191.3" y="116.5">IO38</text>
<text x="191.3" y="119.1">IO37</text>
<text x="250.2" y="114">GND</text>
<text x="250.5" y="119.1">SDA</text>
<text x="250.5" y="116.5">3V3</text>
<text x="327.4" y="115.3">13</text>
<text x="327.4" y="117.8">15</text>
<text x="330.4" y="115.3">14</text>
<text x="330.4" y="117.8">16</text>
<text x="353.5" y="119.4" transform="rotate(-90 353.5 119.4)">AGND</text>
<text x="114" y="121.6">IO8</text>
<text x="114" y="124.2">IO3</text>
<text x="191.3" y="121.6">IO36</text>
<text x="191.3" y="124.2">IO35</text>
<text x="248.3" y="124.2">SHELL</text>
<text x="250.5" y="121.6">SCL</text>
<text x="264.6" y="120.9" transform="rotate(-90 264.6 120.9)">+3V3</text>
<text x="264.6" y="125.7" transform="rotate(-90 264.6 125.7)">GND</text>
<text x="264.6" y="123.2" transform="rotate(-90 264.6 123.2)">GND</text>
<text x="327.4" y="120.4">17</text>
<text x="327.4" y="122.9">19</text>
<text x="330.4" y="120.4">18</text>
<text x="330.4" y="122.9">20</text>
<text x="114" y="126.7">IO46</text>
<text x="114" y="129.2">IO9</text>
<text x="114" y="131.8">IO10</text>
<text x="191.3" y="129.2">IO45</text>
<text x="191.3" y="131.8">IO48</text>
<text x="192.5" y="126.7">IO0</text>
<text x="245.1" y="130.7">Qwiic</text>
<text x="248.3" y="126.7">SHELL</text>
<text x="326.4" y="126.9">Expansion</text>
<text x="337.1" y="126.9">2x10</text>
<text x="114" y="134.3">IO11</text>
<text x="114" y="136.9">IO12</text>
<text x="191.3" y="134.3">IO47</text>
<text x="191.3" y="136.9">IO21</text>
<text x="114" y="139.4">IO13</text>
<text x="114" y="141.9">IO14</text>
<text x="191.3" y="139.4">IO20</text>
<text x="191.3" y="141.9">IO19</text>
<text x="208.7" y="143.5" transform="rotate(-90 208.7 143.5)">GND</text>
<text x="100.5" y="146" transform="rotate(-90 100.5 146)">GND</text>
<text x="114" y="144.5">5V</text>
<text x="114" y="147">GND</text>
<text x="191.8" y="144.5">GND</text>
<text x="191.8" y="147">GND</text>
<text x="216.4" y="146" transform="rotate(-90 216.4 146)">GND</text>
<text x="95.5" y="152.4" transform="rotate(-90 95.5 152.4)">+5V_RAW</text>
<text x="113" y="151">DevKit</text>
<text x="120.1" y="151">J1</text>
<text x="123.5" y="151">(left</text>
<text x="128.7" y="151">row)</text>
<text x="184.2" y="151">DevKit</text>
<text x="191.3" y="151">J3</text>
<text x="194.6" y="151">(right</text>
<text x="201" y="151">row)</text>
<text x="55.9" y="158" transform="rotate(-90 55.9 158)">TP1</text>
<text x="57.3" y="162" transform="rotate(-90 57.3 162)">TP</text>
<text x="56.1" y="171.9" transform="rotate(-90 56.1 171.9)">R1</text>
<text x="246.4" y="168.4">JP1</text>
<text x="246.4" y="173.9">SolderJumper_2_Bridged</text>
<text x="57.6" y="178.6" transform="rotate(-90 57.6 178.6)">33</text>
<text x="56.1" y="182.1" transform="rotate(-90 56.1 182.1)">R2</text>
<text x="246.4" y="181.1">JP2</text>
<text x="57.6" y="188.7" transform="rotate(-90 57.6 188.7)">33</text>
<text x="246.4" y="186.6">SolderJumper_2_Bridged</text>
<text x="317.7" y="190.5" transform="rotate(-90 317.7 190.5)">AGND</text>
<text x="327.7" y="188.7">NT1</text>
<text x="344.6" y="190.5" transform="rotate(-90 344.6 190.5)">GND</text>
<text x="327.7" y="194.2">AGND-GND</text>
<text x="339.2" y="194.2">star</text>
<text x="148.6" y="225.3">TP2</text>
<text x="163.8" y="225.3">TP3</text>
<text x="179.1" y="225.3">TP4</text>
<text x="38.1" y="233.6">M3</text>
<text x="38.1" y="228.1">H1</text>
<text x="50.8" y="233.6">M3</text>
<text x="50.8" y="228.1">H2</text>
<text x="63.5" y="233.6">M3</text>
<text x="63.5" y="228.1">H3</text>
<text x="76.2" y="233.6">M3</text>
<text x="76.2" y="228.1">H4</text>
<text x="99.1" y="228.1">FID1</text>
<text x="99.1" y="233.6">Fiducial</text>
<text x="111.8" y="228.1">FID2</text>
<text x="111.8" y="233.6">Fiducial</text>
<text x="124.5" y="228.1">FID3</text>
<text x="124.5" y="233.6">Fiducial</text>
<text x="148.6" y="232.3">TP</text>
<text x="163.8" y="232.3">TP</text>
<text x="179.1" y="232.3">TP</text>
<text x="147.8" y="237.2">GND</text>
<text x="162.5" y="237.2">+3V3</text>
<text x="175.9" y="237.2">+5V_RAW</text>
</g>
<g font-size="1.3" fill="#a90000">
<text x="111.1" y="92.7">1</text>
<text x="111.1" y="95.2">2</text>
<text x="197.4" y="92.7">1</text>
<text x="197.4" y="95.2">2</text>
<text x="111.1" y="97.8">3</text>
<text x="111.1" y="100.3">4</text>
<text x="197.4" y="97.8">3</text>
<text x="197.4" y="100.3">4</text>
<text x="324.4" y="99">1</text>
<text x="324.4" y="101.6">3</text>
<text x="334.6" y="99">2</text>
<text x="334.6" y="101.6">4</text>
<text x="111.1" y="102.8">5</text>
<text x="111.1" y="105.4">6</text>
<text x="111.1" y="107.9">7</text>
<text x="197.4" y="102.8">5</text>
<text x="197.4" y="105.4">6</text>
<text x="197.4" y="107.9">7</text>
<text x="324.4" y="104.1">5</text>
<text x="324.4" y="106.7">7</text>
<text x="334.6" y="104.1">6</text>
<text x="334.6" y="106.7">8</text>
<text x="111.1" y="110.5">8</text>
<text x="111.1" y="113">9</text>
<text x="197.4" y="110.5">8</text>
<text x="197.4" y="113">9</text>
<text x="255.8" y="113">1</text>
<text x="323.8" y="111.7">11</text>
<text x="324.4" y="109.2">9</text>
<text x="334" y="109.2">10</text>
<text x="334" y="111.7">12</text>
<text x="110.4" y="115.5">10</text>
<text x="110.4" y="118.1">11</text>
<text x="196.8" y="115.5">10</text>
<text x="196.8" y="118.1">11</text>
<text x="255.8" y="115.5">2</text>
<text x="255.8" y="118.1">3</text>
<text x="323.8" y="114.3">13</text>
<text x="323.8" y="116.8">15</text>
<text x="323.8" y="119.4">17</text>
<text x="334" y="114.3">14</text>
<text x="334" y="116.8">16</text>
<text x="334" y="119.4">18</text>
<text x="110.4" y="120.6">12</text>
<text x="110.4" y="123.2">13</text>
<text x="110.4" y="125.7">14</text>
<text x="196.8" y="120.6">12</text>
<text x="196.8" y="123.2">13</text>
<text x="196.8" y="125.7">14</text>
<text x="255.8" y="120.6">4</text>
<text x="255.8" y="123.2">5</text>
<text x="255.8" y="125.7">6</text>
<text x="323.8" y="121.9">19</text>
<text x="334" y="121.9">20</text>
<text x="110.4" y="128.2">15</text>
<text x="110.4" y="130.8">16</text>
<text x="196.8" y="128.2">15</text>
<text x="196.8" y="130.8">16</text>
<text x="110.4" y="133.3">17</text>
<text x="110.4" y="135.9">18</text>
<text x="196.8" y="133.3">17</text>
<text x="196.8" y="135.9">18</text>
<text x="110.4" y="138.4">19</text>
<text x="110.4" y="140.9">20</text>
<text x="110.4" y="143.5">21</text>
<text x="196.8" y="138.4">19</text>
<text x="196.8" y="140.9">20</text>
<text x="196.8" y="143.5">21</text>
<text x="110.4" y="146">22</text>
<text x="196.8" y="146">22</text>
<text x="246.8" y="170.2">1</text>
<text x="252.2" y="170.2">2</text>
<text x="246.8" y="182.9">1</text>
<text x="252.2" y="182.9">2</text>
</g>
<g font-size="1.3" fill="#0f0f0f">
<text x="101.8" y="98.4">RST</text>
<text x="95.4" y="136.5">SCLK_MCU</text>
<text x="95.6" y="134">MOSI_MCU</text>
<text x="59.8" y="160.6">RST</text>
<text x="42.1" y="175.9">SCLK_MCU</text>
<text x="42.3" y="186">MOSI_MCU</text>
</g>
<g font-size="1.3" fill="#0000c2">
<text x="287.8" y="142">Pins</text>
<text x="301.8" y="142">Signals</text>
<text x="310.4" y="142">(D-17,</text>
<text x="318.8" y="142">v0.7)</text>
<text x="287.8" y="147.8">7-12</text>
<text x="287.8" y="144.9">1-6</text>
<text x="301.8" y="144.9">+3V3</text>
<text x="301.8" y="147.8">SPI_SCLK</text>
<text x="308.9" y="144.9">+5V_RAW</text>
<text x="312.7" y="147.8">SPI_MOSI</text>
<text x="319.6" y="144.9">+12V</text>
<text x="323.4" y="147.8">SPI_MISO</text>
<text x="326.7" y="144.9">-12V</text>
<text x="333.7" y="144.9">GND</text>
<text x="334.2" y="147.8">GND</text>
<text x="339.6" y="144.9">GND</text>
<text x="340" y="147.8">I2C_SDA</text>
<text x="349.7" y="147.8">I2C_SCL</text>
<text x="287.8" y="150.6">13-18</text>
<text x="287.8" y="153.5">19-20</text>
<text x="301.8" y="150.6">TRIG_IO</text>
<text x="301.8" y="153.5">GPIO7</text>
<text x="309.5" y="153.5">GPIO15</text>
<text x="310.9" y="150.6">GPIO43</text>
<text x="319.8" y="150.6">GPIO44</text>
<text x="328.7" y="150.6">GPIO4</text>
<text x="336.4" y="150.6">GPIO6</text>
<text x="344.1" y="150.6">AGND</text>
<text x="300" y="205">The</text>
<text x="304.8" y="205">ONLY</text>
<text x="311.2" y="205">AGND-GND</text>
<text x="323.4" y="205">join</text>
<text x="328.5" y="205">(net</text>
<text x="333.9" y="205">tie</text>
<text x="337.8" y="205">NT1,</text>
<text x="343.6" y="205">copper</text>
<text x="351.6" y="205">only).</text>
<text x="358.7" y="205">Placed</text>
<text x="366.7" y="205">at</text>
<text x="370.2" y="205">the</text>
<text x="374.7" y="205">B1/BASE</text>
<text x="384.9" y="205">boundary.</text>
</g>
<g font-size="1.2" fill="#0000c2">
<text x="14.8" y="45.9">GPIO</text>
<text x="34.8" y="45.9">Net</text>
<text x="62.8" y="45.9">Function</text>
<text x="110.8" y="45.9">Block</text>
<text x="240" y="45">I2C</text>
<text x="244" y="45">400</text>
<text x="248.6" y="45">kHz</text>
<text x="252.9" y="45">pull-ups</text>
<text x="262.1" y="45">(OLED</text>
<text x="268.6" y="45">0x3C</text>
<text x="274.2" y="45">+</text>
<text x="276.8" y="45">Qwiic</text>
<text x="282.6" y="45">J4</text>
<text x="285.8" y="45">inside</text>
<text x="292.2" y="45">+</text>
<text x="294.8" y="45">the</text>
<text x="298.8" y="45">panel</text>
<text x="304.8" y="45">Qwiic)</text>
<text x="14.8" y="48.5">12</text>
<text x="14.8" y="53.8">1</text>
<text x="14.8" y="51.1">10</text>
<text x="17.1" y="53.8">/</text>
<text x="18.2" y="48.5">/</text>
<text x="18.2" y="51.1">/</text>
<text x="19.5" y="53.8">2</text>
<text x="20.6" y="48.5">11</text>
<text x="20.6" y="51.1">5</text>
<text x="24" y="48.5">/</text>
<text x="26.4" y="48.5">13</text>
<text x="34.8" y="48.5">SPI_SCLK/MOSI/MISO</text>
<text x="34.8" y="53.8">I2C_SDA</text>
<text x="34.8" y="51.1">CS_ADC</text>
<text x="42.6" y="51.1">/</text>
<text x="43.1" y="53.8">/</text>
<text x="45" y="51.1">CS_DAC</text>
<text x="45.5" y="53.8">I2C_SCL</text>
<text x="62.8" y="53.8">400</text>
<text x="62.8" y="48.5">SPI2</text>
<text x="62.8" y="51.1">ADS8688</text>
<text x="67.4" y="53.8">kHz:</text>
<text x="68" y="48.5">on</text>
<text x="71.3" y="48.5">IO_MUX,</text>
<text x="71.9" y="51.1">/CS;</text>
<text x="72.3" y="53.8">0x20,</text>
<text x="77.2" y="51.1">DAC8563</text>
<text x="78.4" y="53.8">0x60,</text>
<text x="79.5" y="48.5">33</text>
<text x="82.9" y="48.5">R</text>
<text x="84.5" y="53.8">0x3C</text>
<text x="85.3" y="48.5">at</text>
<text x="86.3" y="51.1">/SYNC</text>
<text x="88.2" y="48.5">source</text>
<text x="110.8" y="53.8">base</text>
<text x="110.8" y="48.5">base</text>
<text x="110.8" y="51.1">B1</text>
<text x="114.3" y="51.1">/</text>
<text x="116.7" y="51.1">B3</text>
<text x="355" y="52">PWR_FLAGs:</text>
<text x="366.6" y="52">GND</text>
<text x="371.4" y="52">and</text>
<text x="375.8" y="52">AGND</text>
<text x="381.6" y="52">are</text>
<text x="385.6" y="52">references</text>
<text x="396.1" y="52">without</text>
<text x="403.7" y="52">a</text>
<text x="405.9" y="52">power_out</text>
<text x="416" y="52">driver</text>
<text x="14.8" y="59.1">18</text>
<text x="14.8" y="56.4">16</text>
<text x="18.2" y="59.1">/</text>
<text x="18.2" y="56.4">/</text>
<text x="20.6" y="59.1">21</text>
<text x="20.6" y="56.4">17</text>
<text x="34.8" y="59.1">FAST_OUT1</text>
<text x="34.8" y="56.4">OPTO_IN1</text>
<text x="44.4" y="56.4">/</text>
<text x="45.5" y="59.1">/</text>
<text x="46.8" y="56.4">2</text>
<text x="47.9" y="59.1">2</text>
<text x="62.8" y="59.1">74HCT125</text>
<text x="62.8" y="56.4">6N137</text>
<text x="69.8" y="56.4">outputs,</text>
<text x="73" y="59.1">-&gt;</text>
<text x="77.1" y="59.1">49.9</text>
<text x="78.1" y="56.4">active</text>
<text x="82.3" y="59.1">R</text>
<text x="84.6" y="59.1">-&gt;</text>
<text x="84.6" y="56.4">LOW</text>
<text x="88.7" y="59.1">panel</text>
<text x="94.7" y="59.1">link</text>
<text x="110.8" y="59.1">B5</text>
<text x="110.8" y="56.4">B4</text>
<text x="14.8" y="61.7">38</text>
<text x="14.8" y="64.3">41</text>
<text x="18.2" y="61.7">/</text>
<text x="18.2" y="64.3">/</text>
<text x="20.6" y="61.7">39</text>
<text x="20.6" y="64.3">42</text>
<text x="34.8" y="61.7">TRIG_IO</text>
<text x="34.8" y="64.3">DDS_FSYNC</text>
<text x="42.6" y="61.7">/</text>
<text x="44.9" y="61.7">TRIG_DIR</text>
<text x="46" y="64.3">/</text>
<text x="48.4" y="64.3">DDS_PSEL</text>
<text x="62.8" y="64.3">AD9834</text>
<text x="62.8" y="61.7">74LVC1T45</text>
<text x="70.7" y="64.3">sync</text>
<text x="73.8" y="61.7">(1</text>
<text x="75.9" y="64.3">/</text>
<text x="76.8" y="61.7">=</text>
<text x="78.3" y="64.3">phase</text>
<text x="79.5" y="61.7">out</text>
<text x="83.4" y="61.7">to</text>
<text x="84.6" y="64.3">select</text>
<text x="86.3" y="61.7">the</text>
<text x="90.3" y="61.7">SMA)</text>
<text x="110.8" y="64.3">NMR</text>
<text x="110.8" y="61.7">B5</text>
<text x="115.8" y="64.3">TX</text>
<text x="14.8" y="69.6">8</text>
<text x="14.8" y="67">40</text>
<text x="18.2" y="67">/</text>
<text x="20.6" y="67">47</text>
<text x="34.8" y="69.6">RX_BLANK</text>
<text x="34.8" y="67">TX_EN</text>
<text x="41.2" y="67">/</text>
<text x="43.6" y="67">FET_GATE</text>
<text x="62.8" y="67">OPA564</text>
<text x="62.8" y="69.6">receiver</text>
<text x="70.8" y="67">enable;</text>
<text x="71" y="69.6">blanking</text>
<text x="78.5" y="67">polarizer</text>
<text x="79.7" y="69.6">switch</text>
<text x="87.6" y="67">FET</text>
<text x="110.8" y="69.6">NMR</text>
<text x="110.8" y="67">TX</text>
<text x="114" y="67">/</text>
<text x="115.8" y="69.6">RX</text>
<text x="116.4" y="67">B4</text>
<text x="14.8" y="72.3">9</text>
<text x="14.8" y="74.9">4</text>
<text x="14.8" y="77.5">43</text>
<text x="17.1" y="72.3">/</text>
<text x="17.1" y="74.9">/</text>
<text x="18.2" y="77.5">/</text>
<text x="19.5" y="72.3">14</text>
<text x="19.5" y="74.9">6</text>
<text x="20.6" y="77.5">44</text>
<text x="21.7" y="74.9">/</text>
<text x="24.1" y="74.9">7</text>
<text x="26.4" y="74.9">/</text>
<text x="28.8" y="74.9">15</text>
<text x="34.8" y="72.3">HB_IN1</text>
<text x="34.8" y="74.9">GPIO4/6/7/15</text>
<text x="34.8" y="77.5">GPIO43</text>
<text x="42.3" y="72.3">/</text>
<text x="42.4" y="77.5">/</text>
<text x="44.7" y="72.3">HB_IN2</text>
<text x="44.8" y="77.5">GPIO44</text>
<text x="62.8" y="77.5">LED_WIFI/ACT</text>
<text x="62.8" y="74.9">freed</text>
<text x="62.8" y="72.3">DRV8871</text>
<text x="68.5" y="74.9">-&gt;</text>
<text x="71.9" y="72.3">field-cycling</text>
<text x="72.6" y="74.9">expansion</text>
<text x="76" y="77.5">via</text>
<text x="79.7" y="77.5">JP1/JP2;</text>
<text x="82.7" y="74.9">header</text>
<text x="84.9" y="72.3">bridge</text>
<text x="89.2" y="77.5">hdr</text>
<text x="89.9" y="74.9">J5</text>
<text x="110.8" y="72.3">B4</text>
<text x="110.8" y="77.5">base</text>
<text x="110.8" y="74.9">base</text>
<text x="14.8" y="82.8">0/45/46,</text>
<text x="14.8" y="80.2">expander</text>
<text x="24.7" y="82.8">3,</text>
<text x="27.6" y="82.8">48</text>
<text x="34.8" y="80.2">DIO1-8,</text>
<text x="34.8" y="82.8">-</text>
<text x="43.3" y="80.2">RLY_IN1-4</text>
<text x="62.8" y="82.8">strapping</text>
<text x="62.8" y="80.2">P00-P07</text>
<text x="72.3" y="82.8">/</text>
<text x="72.4" y="80.2">-&gt;</text>
<text x="74.7" y="82.8">unused</text>
<text x="76.5" y="80.2">541;</text>
<text x="81.6" y="80.2">P10-P13</text>
<text x="82.2" y="82.8">/</text>
<text x="84.6" y="82.8">PSRAM</text>
<text x="91.2" y="80.2">relays</text>
<text x="91.7" y="82.8">35-37</text>
<text x="110.8" y="82.8">-</text>
<text x="110.8" y="80.2">B5</text>
<text x="114.3" y="80.2">/</text>
<text x="116.7" y="80.2">B4</text>
<text x="287" y="138">Expansion</text>
<text x="297.2" y="138">header</text>
<text x="304.3" y="138">J5</text>
<text x="307.5" y="138">(2x10),</text>
<text x="315.2" y="138">pinout</text>
<text x="322" y="138">D-17</text>
<text x="328.1" y="138">v0.7:</text>
<text x="333.5" y="138">the</text>
<text x="337.5" y="138">four</text>
<text x="342.2" y="138">GPIO</text>
<text x="347.6" y="138">freed</text>
<text x="353.3" y="138">by</text>
<text x="356.4" y="138">the</text>
<text x="360.3" y="138">expander</text>
<text x="369.6" y="138">(4/6/7/15)</text>
<text x="381.8" y="138">took</text>
<text x="386.8" y="138">pins</text>
<text x="391.6" y="138">16/17/19/20</text>
<text x="200" y="156">IO0,</text>
<text x="204.7" y="156">IO45,</text>
<text x="210.5" y="156">IO46</text>
<text x="215.7" y="156">=</text>
<text x="218.4" y="156">strapping</text>
<text x="227.9" y="156">(open);</text>
<text x="235.5" y="156">IO3</text>
<text x="239.6" y="156">unused</text>
<text x="247.1" y="156">(v0.7)</text>
<text x="200" y="159">IO35-37</text>
<text x="209" y="159">=</text>
<text x="211.6" y="159">octal</text>
<text x="217.3" y="159">PSRAM,</text>
<text x="224.9" y="159">IO48</text>
<text x="230.2" y="159">=</text>
<text x="232.8" y="159">on-board</text>
<text x="242.7" y="159">RGB</text>
<text x="247.4" y="159">LED</text>
<text x="40" y="195">33</text>
<text x="43.4" y="195">R</text>
<text x="45.7" y="195">source</text>
<text x="52.8" y="195">termination</text>
<text x="64.2" y="195">for</text>
<text x="67.8" y="195">the</text>
<text x="71.8" y="195">80</text>
<text x="75.2" y="195">MHz-capable</text>
<text x="88.4" y="195">SPI2</text>
<text x="93.6" y="195">lines</text>
<text x="99" y="195">(practices</text>
<text x="109.2" y="195">14)</text>
<text x="215" y="195">Panel</text>
<text x="221.2" y="195">LED</text>
<text x="225.5" y="195">drive:</text>
<text x="231.6" y="195">bridged</text>
<text x="239.4" y="195">by</text>
<text x="242.5" y="195">default;</text>
<text x="250.5" y="195">open</text>
<text x="255.9" y="195">JP1</text>
<text x="260.3" y="195">when</text>
<text x="265.9" y="195">the</text>
<text x="269.9" y="195">OPT</text>
<text x="274.4" y="195">chain</text>
<text x="280.3" y="195">uses</text>
<text x="285.5" y="195">GPIO43</text>
<text x="293.2" y="195">as</text>
<text x="296.4" y="195">CS,</text>
<text x="300.4" y="195">JP2</text>
<text x="304.8" y="195">when</text>
<text x="310.4" y="195">the</text>
<text x="314.3" y="195">TCXO</text>
<text x="320" y="195">option</text>
<text x="326.7" y="195">feeds</text>
<text x="332.6" y="195">GPIO44</text>
<text x="40" y="240">4</text>
<text x="42.3" y="240">x</text>
<text x="44.4" y="240">M3</text>
<text x="48" y="240">mounting</text>
<text x="57.4" y="240">holes</text>
<text x="63.4" y="240">(4</text>
<text x="66.4" y="240">mm</text>
<text x="70.8" y="240">from</text>
<text x="76" y="240">the</text>
<text x="80" y="240">corners)</text>
<text x="88.6" y="240">and</text>
<text x="93" y="240">3</text>
<text x="95.2" y="240">assembly</text>
<text x="104.7" y="240">fiducials</text>
</g>
</svg>
